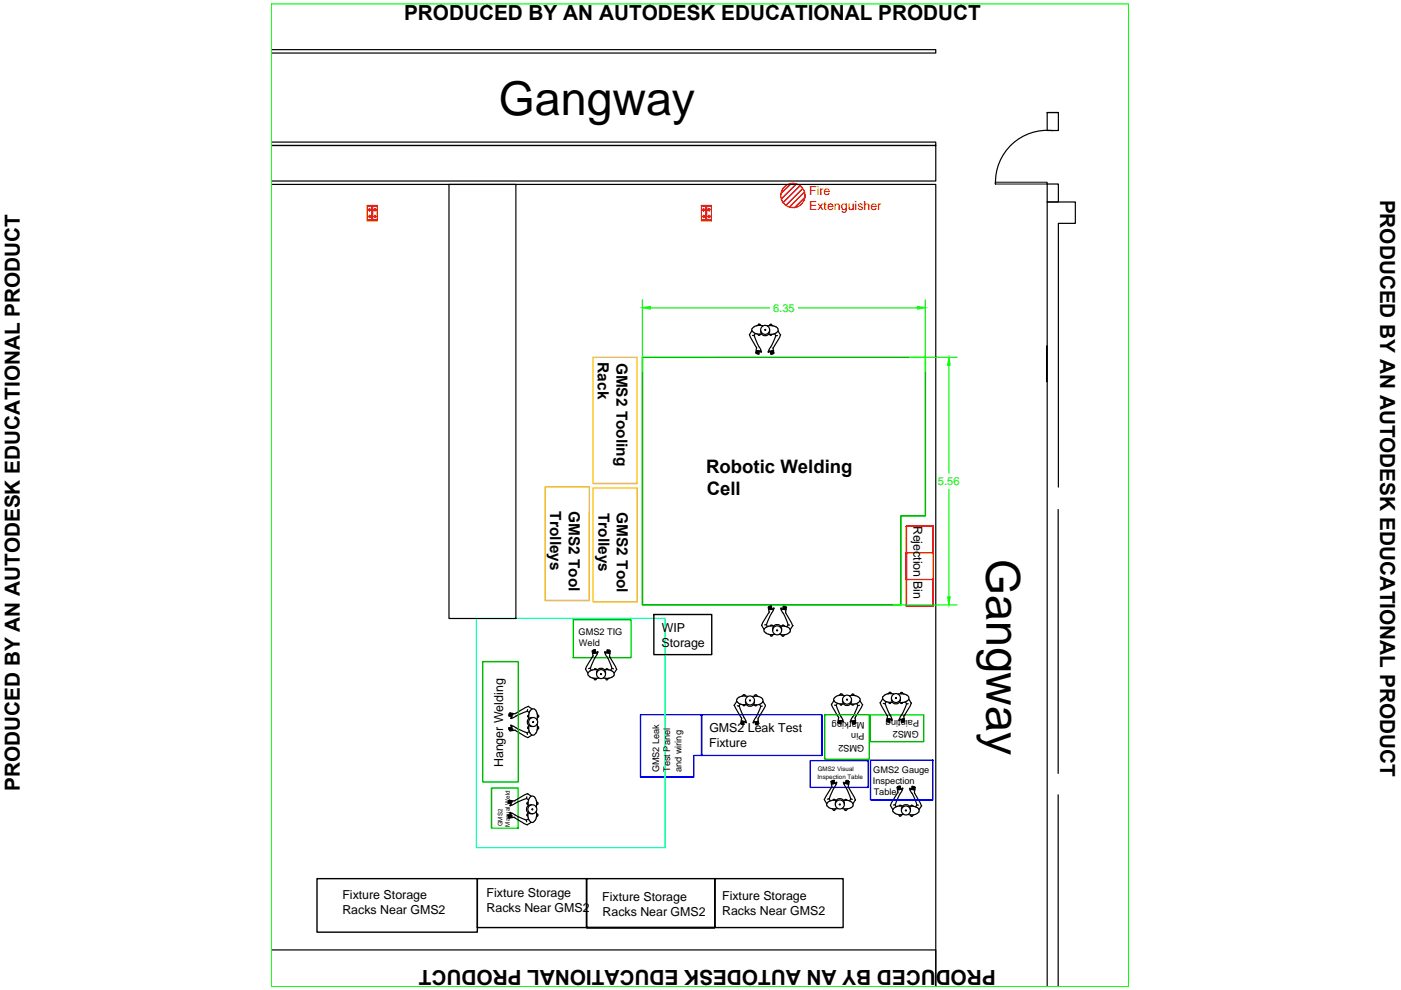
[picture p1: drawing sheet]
<svg xmlns="http://www.w3.org/2000/svg" width="297mm" height="210mm" viewBox="0 0 297 210" stroke-linecap="round" stroke-linejoin="round" font-family="sans-serif">
<!-- layer: Machine Layout -->
<path d="M135.8 151.5h38.5v8.7h-25.6v-8.7v8.7h-1.6v4.5h-11.3zM171.8 161.3h12.3v5.6h-12.3zM184.6 161.1h13.2v8.5h-13.2z" fill="none" stroke="#00f" stroke-width=".3"/>
<path d="M101 131.1h40v48.6h-40z" fill="none" stroke="#0ff" stroke-width=".3"/>
<!-- layer: Construction Layout -->
<path d="M57.5 10.5h140.9v.7h-140.9M57.5 30.1h140.9v.7h-140.9h140.9v7.6h-140.9M221.9 73.3v7.6M222 73.3v7.6" fill="none" stroke="#000" stroke-width=".25"/>
<!-- layer: S- COLUMN -->
<g fill="none" stroke="#f00" stroke-width=".25">
<path d="M77.8 43.5h2.2v3.3h-2.2zM78 43.7l1.8 .1zM78 46.6h1.8v.1h-1.8zM78 45.9h.6M78 44.5h.6M78.3 44.2v.6M78.3 45.6v.6M78.8 43.8v2.8M79 43.8v2.8M79.2 45.9h.5M79.2 44.5h.5M79.5 44.2v.6"/>
<path d="M79.5 45.6v.6M148.7 43.5h2.1v3.3h-2.1zM148.8 43.7l1.9 .1zM148.8 46.6h1.9v.1h-1.9zM148.9 45.9h.6M148.9 44.5h.6M149.2 44.2v.6M149.2 45.6v.6M149.6 43.8v2.8M149.8 43.8v2.8M150 45.9h.6M150 44.5h.6"/>
<path d="M150.3 44.2v.6M150.3 45.6v.6"/>
<circle cx="78.4" cy="45.9" r=".19"/>
<circle cx="78.4" cy="44.5" r=".19"/>
<circle cx="79.5" cy="44.5" r=".19"/>
<circle cx="79.5" cy="45.9" r=".19"/>
<circle cx="149.2" cy="45.9" r=".19"/>
<circle cx="149.2" cy="44.5" r=".19"/>
<circle cx="150.3" cy="45.9" r=".19"/>
<circle cx="150.3" cy="44.5" r=".19"/>
</g>
<!-- layer: Machine Layout -->
<path d="M138.6 130.3h12.3v8.5h-12.3zM67.2 186.3h34v11.3h-34zM101.2 186.3h23.2v10.4h27.1v-10.4h-27.1v10.4h27.1v-10.4h27.3v10.4h-77.6z" fill="none" stroke="#000" stroke-width=".3"/>
<g fill="none" stroke="#000" stroke-width=".25">
<path d="M57.5 39.1h140.9v170.1v-7.8h-140.9M95.2 39.1h14.2v92h-14.2zM159.4 70.1l-.5 .9 1.4 2.6M159.5 69.6v.7M159.5 70.2a1.99 1.99 0 0 0 2 .6M159.9 69.3l-.4 .3M159.9 71.1l1 2.4M160.1 70.7l-.2 .4h-.4M160.4 73.6v.3M160.4 75l.1-.6-.1 .6M160.4 73.9l-.1 1 .2-.6M160.4 74.9l.3 .1 .2-.6-.1 .6h.2"/>
<path d="M160.5 74.4h.1M160.6 74.4v.6l.1-.6M160.6 69h.1M160.7 70.8l.1 .2M160.7 74.4h.1M160.8 71h.3M160.8 68.8h.3M160.8 68.7l-.1 .3M161 73.6l.3 .6M161.1 68.8l.2 .2M161.2 74.5l.1 .2M161.2 74.4l-.2 .1-.1 .5"/>
<path d="M161.2 70.9l-.1 .1M161.3 74.2l.1 .4h-.1M161.3 70.1a.95 .95 0 0 0 .9 1.1 .95 .95 0 0 0 1-1.1M161.7 69.1l-.9-.1-.9 .3M162.7 69.1l.9-.1 1 .3M162.8 69.1h-.1M162.9 74.6l.1 .1 .2-.3 .2 .6h.5M163 74.3l-.2 .3M163.2 70.8l.1 .2M163.3 71.1h.3M163.3 68.8h.3l.2 .3M163.3 68.8l-.2 .3"/>
<path d="M163.4 73.6l-.4 .6M163.4 74.5l.2 .5-.1-.5M163.6 74.4l.1 .6-.1-.6M163.6 74.4h.1M163.7 70.8l-.1 .2M163.8 69.1h.1M163.8 74.4h.1M163.8 74.4l.1 .5M164 73.6l.1 1.2M164.1 74.8l-.2 .1M164.2 70.8l.3 .4M164.5 71.2l-1.1 2.4"/>
<path d="M164.5 69.3a.82 .82 0 0 1 .4 1 .82 .82 0 0 1-.9 .5l-1 .1M164.8 71.1l-.3 .1M165 70.2l.5 .8M165.5 71.1l-1.5 2.6M125.5 138.1l.2 1.1M125.5 138h.2l.1 .5-.1-.6 .1 .6M125.6 139.2l-1.4 2.6M125.7 137.9h.2l.1 .6M125.8 138.5h.1M126 138.5h.1M126.1 137.8l-.2 .1M126.1 137.9v.6"/>
<path d="M126.1 137.9l.1 .6M126.1 138.5h.1M126.2 137.8l.1 .6M126.2 137.8h-.1M126.4 138.4h.2M126.8 138.3l-.1-.1-.2 .2M126.8 138.3l-1.6 3.4M128.2 138.3l.5 1M128.3 138.2l.2 .2h.1M128.3 138.2l-.1 .1M128.7 137.8l.4 .1M128.7 137.9l-.1 .5"/>
<path d="M128.7 139.3l1.1 2.4M128.8 137.9v.6l.1-.6M128.9 138.5h.1M129.1 137.9l-.2 .6 .2-.6M129.1 137.9h.2M129.1 138.5h.1M129.2 138l.2 .1-.1 1.2 1.4 2.6M129.2 138l-.1 .5 .1-.5M129.2 138.1l-.1 .4M161.5 132.6l.5 .9M162 133.3v.7M162.1 133.9l.4 .3"/>
<path d="M162.1 132.5l.4-.1 .2 .5M162.4 134.3l1 .3 .9-.1M162.9 128.8l.2 .9M163 129.9l-1.5 2.6M163.1 128.6v.6v-.6M163.1 128.8v.5M163.1 128.7l-.2 .1M163.1 129.7l-.1 .2M163.1 129.2h.1M163.2 134.5h.1M163.2 128.6l.1 .6-.1-.6M163.2 134.5l.3 .4 .4-.4"/>
<path d="M163.3 129.2h.1M163.4 128.6h-.3M163.4 128.6l.1 .6M163.4 128.5h.2v.6M163.5 129.2h.1M163.7 132.6h-.3l-.1 .2M163.7 129.1h.2M163.7 132.5l.1 .2M163.8 133.5a.95 .95 0 0 1 1-1.1 .95 .95 0 0 1 .9 1.1M163.9 129v.1M164 129.3l-1.5 3.1M164 128.9l.1 .1"/>
<path d="M164 132.7l-1 .1-.9 .5M164.1 129l-.2 .4M164.3 134.5h-.1M165.3 134.5h.1M165.3 134.5h1.3M165.5 129.1l.2 .3M165.5 132.8h.9a1.05 1.05 0 0 1 1.1 1.2l-.9 .5M165.6 129l.2 .2M165.7 129.4l.3 .6M165.7 128.9l-.1 .1M165.7 134.6a.3 .3 0 0 0 .4 .3M165.8 132.6h.4"/>
<path d="M165.9 132.6l-.1 .1M166 128.6h.2M166.1 128.6l-.1 .5-.2 .1M166.1 130l1 2.4M166.2 128.6l-.1 .6 .1-.6M166.2 132.6l.1 .2M166.3 129.2h.1M166.3 128.6h.1l-.1 .6M166.3 134.5l-.2 .3M166.4 134.6h.1M166.4 128.7l-.1 .5M166.4 128.6l.2 .1"/>
<path d="M166.4 129.3h.1M166.6 128.7l-.2 .6 .2-.6M166.6 128.8l-.1 .5M166.6 129.7l1.4 3M166.6 128.8h.2M166.7 128.8l-.1 .9M167.4 132.5h-.3l-.3 .4M168 132.7l-.5 .8M168.1 132.6v.1M107.9 154.3v.2M107.9 151.7l.6 .1zM107.9 154.5l.6-.1z"/>
<path d="M107.9 151.8l.6 .1M108 154.5v.1M108 151.6l-.1 .2M108 154.6v.2M108 151.2v.3l.6 .1-.6-.1M108 151.3l.6 .1-.6-.1M108 151.5v.1M108.1 151.3l.5 .1M108.1 151.2l1 .1M108.2 151.1v.2M108.3 153.9l.2 .1M108.3 153.9v-.2l1.1 .6"/>
<path d="M108.4 154.2l-.5 .1M108.5 151.9v.2M108.5 152.1l-.2 .2 .4-.1M108.5 154v.2M108.5 154.5h.1M108.5 154.5l-.6 .1M108.6 151.6h.1M108.6 154.7l-.6 .1 .6-.1-.5 .1v.2l.9-.2M108.6 154.7h.1M108.6 154.5l-.6 .2M108.6 151.4h.1M109.1 154.8l.2 .1"/>
<path d="M109.3 154.9l2.6 1.5M109.4 151.3h-.3M109.4 154.3l2.4 1.1M111.8 150.8l-1.5 .6-1.6 .8M111.9 150.4l-.1 .4 .4 .3M111.9 154.2v.3M111.9 154.4l.2 .2M112 149.8l-2.7 1.4M112 151.7l-.1 .3M112 152l.1 .1M112 149.8l.8 .5M112.1 154l-.2 .1"/>
<path d="M112.1 153.8v.9l.3 .7M112.2 151.6l-.2 .1M112.2 155.1l-.5 .3 .1 .3M112.4 155.4l.3 .4M112.4 150.7l-.3 .7v.9M112.4 150.7a.78 .78 0 0 1 1-.3 .78 .78 0 0 1 .5 .8l-.1 1.4M112.6 155.8h.7M112.8 155.9l-.9 .5M112.9 152.1a.95 .95 0 0 0-1.1 1 .95 .95 0 0 0 1 .9M113.9 153.6v.7a1.78 1.78 0 0 1-.6 1.5M113.9 154.6h.1M113.9 151.5l.3 .2"/>
<path d="M113.9 154l.3 .2M113.9 151.5h.1M114.2 154.2v.3M114.2 154.5l-.3 .2M114.2 152l-.3 .2M114.2 151.7v.3M124.1 141.9l.6 .8M124.7 142.6v.6M124.8 143.2l.3 .3M124.8 141.8l.3-.1 .3 .4M125.1 143.5l.5 .2M125.9 143.8h.1"/>
<path d="M125.9 143.8l.2 .3M126.1 141.8h.1l.3 .2M126.1 141.8l-.1 .2M126.5 142.7a.95 .95 0 0 1 .9-1 .95 .95 0 0 1 1 1.1M126.5 143.8l-.1 .3h-.4M126.7 142h-1.1l-.8 .6M126.9 143.7l-1.3 .1M128.2 142l1.1 .1M128.4 143.8l.1 .3M128.5 144.1h.3M128.5 141.8l.3 .1M128.5 141.9l-.1 .1"/>
<path d="M128.9 141.9l.1 .1M129 143.8l-.2 .3M129 143.8h.1M129.3 142.1l.9 .5M129.7 141.7l-.3 .4M129.7 141.7l.4 .1M129.8 143.6l-1 .2-.8-.1M130.1 143.2l-.3 .4M130.2 142.6v.7M130.7 142l-.5 .7M130.7 141.9h.1M155.7 149.5l1.5 2.7"/>
<path d="M155.7 149.5v.1M156.2 148.7l-.5 .8M156.3 148.2l-.1 .3v.3M156.3 148.8l.3 .3 .5 .2M156.7 149.7l1.5 3.4M157 149.3l-.3 .4-.4-.1M157.1 149.3l1.1 .1M157.2 147.6h1.3M157.2 147.6l-.9 .6M157.2 153.5l.1-.6-.1 .6M157.2 152.2v.2M157.2 152.4l-.1 1 .2-.5"/>
<path d="M157.2 153.5h.2M157.3 152.9h.1M157.3 153.5l.2-.6-.1 .6M157.4 147.6h.1M157.4 153.5l.2 .1M157.5 152.9h.1M157.5 149.4l.1 .2M157.6 147.3h.3M157.6 149.6h.3M157.6 147.3l-.2 .3M157.6 153v.6zM157.8 153.1l-.1 .5h-.1"/>
<path d="M157.9 147.3l.2 .3M158 153h-.2M158 153l.1 .2M158 149.4l-.1 .1M158.1 148.7a.95 .95 0 0 0 .9 1.1 .95 .95 0 0 0 1-1.1M158.3 153.1l-.2 .1M158.5 147.7h.1M159.8 152.9l-.1 .2M159.9 153.1l-.1 .2-.1-.1M159.9 147.6l.3-.3 .4 .3M159.9 153l.2 .1M160 149.4l.3 .2"/>
<path d="M160.1 153.1l.1 .5h.2M160.2 152.1l-.4 .7M160.3 153v.6zM160.4 153h.1M160.5 149.4l-.2 .2M160.6 147.6h.1M160.6 152.9h.1M160.6 152.9l.1 .5M160.7 153.5l-.1-.6 .1 .6M160.7 153.5l-.2 .1-.1-.6 .1 .6h-.1M160.7 152.5l.2 .9M160.8 152.2l-.1 .3"/>
<path d="M160.8 149.4h-1.1M160.8 147.7h-1.3M160.9 147.7l.8 .5M160.9 153.4h-.2M161 149.3l.3 .5M161.3 149.8l-1.1 2.4M161.4 149.2l-.5 .2M161.6 149.7l-.3 .1M161.7 148.2v.7M161.7 148.8l-.4 .4M161.7 148.7l.6 .9M162.3 149.6l-1.5 2.7"/>
<path d="M176.3 149.4l1.4 2.6M176.8 148.5l-.5 .9M176.9 148.6l.3 .4M176.9 149.5h.4M177.2 147.7l-.1 .1a.61 .61 0 0 0-.2 .9M177.2 149l.7 .2h.9M177.3 149.6l1 2.4M177.5 149.1l-.2 .4M177.8 152v.3M177.8 153.4l.1-.6-.1 .6M177.8 152.3l-.2 .9h.2M177.8 153.3l.3 .1"/>
<path d="M177.9 152.8h.1M177.9 152.8l-.1 .4M178 152.8v.6l.1-.6M178 152.8h.1M178 147.4h.1M178.1 149.2l.1 .2M178.2 147.2h.3M178.2 147.1l-.2 .3M178.2 152.8l-.1 .6M178.3 152.8l-.2 .6M178.3 152l.5 1h-.1M178.4 152.9l-.1 .5h-.2"/>
<path d="M178.5 147.2l.2 .2M178.6 152.9l.1 .2M178.6 149.3l-.3 .2-.1-.1M178.6 152.8l-.2 .1M178.6 148.5a.95 .95 0 0 0 1 1.1 .95 .95 0 0 0 .9-1.1M179 147.5l-1.1-.1-.7 .3M179.1 147.5h.1M180.1 147.5l.9-.1 .9 .3M180.3 153l.1 .1M180.4 152.7l-.2 .3M180.5 152.9l-.1 .2M180.5 152.9h.2"/>
<path d="M180.5 149.2l.1 .2M180.6 149.5h.4M180.7 147.2h.3M180.7 152.9v.6M180.7 147.2l-.2 .3M180.8 152l-.4 .6M180.9 153.4l-.1-.5 .2 .5M181 153.4h-.2M181 147.2l.2 .3M181 152.8h.1M181 152.8l.1 .6M181 152.8l.1 .6h-.1"/>
<path d="M181.1 149.2l-.1 .2M181.1 147.5h.1M181.2 152.8l.1 .5 .2-.1M181.2 152.8h.1M181.3 153.4l-.1-.6 .1 .6M181.3 152.3l.1 .9M181.3 153.4h-.2M181.6 149.2l.3 .4 .3-.1M181.9 149.6l-1.1 2.4M181.9 147.8l.4 .3M182.3 148.1l.1 .3a1.76 1.76 0 0 1-2 .9M182.3 148.6l.6 .8"/>
<path d="M182.9 149.5l-1.6 2.8M182.9 149.4h.1M187.1 148.2l-.5 .8 1.5 2.7M187.2 147.7v.6M187.2 148.3l.4 .3M187.6 148.6l.7 .3h.9M187.6 147.4l-.4 .3M187.7 149.2l1 2.4M187.9 148.8l-.3 .4-.3-.1M188.1 151.7l-.1 1.2h.2M188.1 153l.1-.6-.1 .6M188.1 153h.4"/>
<path d="M188.2 152.4l-.1 .5M188.2 152.4h.1M188.3 153l.1-.6-.1 .6M188.4 147.1h.1M188.4 152.4h.1M188.4 148.9l.2 .2M188.5 153.1l.1-.6-.1 .6h.2M188.5 149.1h.3M188.5 146.8h.2l.3 .3M188.6 146.8l-.2 .3M188.7 151.6l.4 .7M188.8 152.6l-.2 .5"/>
<path d="M188.9 152.5l.1 .2M189 152.5h-.2M189 148.9l-.2 .1M189 152.3l.2 .4h-.2M189 148.2a.95 .95 0 0 0 .9 1.1 .95 .95 0 0 0 1-1.1M189.4 147.1h-.9l-.9 .2M190.5 147.2h1.3M190.5 147.2h-.1M190.6 152.7h.1M190.7 152.7l.3-.2 .1 .6M190.7 152.3l-.1 .3M190.9 148.9l.1 .2"/>
<path d="M191 146.8h.3M191 146.8l-.1 .3M191.2 152.5h.1M191.2 152.5l.1 .6M191.3 146.9l.2 .2M191.4 152.5h.1M191.4 148.9l-.1 .2h-.3M191.5 153.1h-.4M191.5 153.1l-.1-.6 .1 .6M191.5 147.1h.1M191.5 152.4h.1M191.5 152.4l.1 .5"/>
<path d="M191.7 153l-.2 .1M191.7 151.7l.1 1.2M191.8 147.2l.5 .2M191.8 152.9h-.2M192 148.8l.2 .5M192.2 149.2l-.6 1.5-.9 1.6M192.3 148.7l-.7 .2h-.9M192.3 147.4l.1 .1a.69 .69 0 0 1 .2 .9M192.6 149.2l-.4 .1M192.6 148.3l-.3 .3M192.7 148.2l.5 .9-1.5 2.7M193.2 149v.1"/>
<path d="M107.7 172.8l.1 .2M107.8 170.2l.6 .1-.7-.1 .6 .2M107.8 173v.1M107.8 173.1v.2M107.8 169.7v.3l.6 .1-.6-.1M107.9 169.8l.5 .1-.5-.1M107.9 170l-.1 .1M108 169.7l1.2 .1M108 169.8l.4 .1M108 169.6v.2M108.1 172.4l.3 .1-.1 .2M108.2 172.4v-.2l3.4 1.7"/>
<path d="M108.3 172.7l-.6 .1M108.3 170.4v.2M108.4 173h.1M108.4 172.9h.1M108.4 172.9l-.6 .1M108.4 172.8l-.6 .2M108.4 170.1h.1M108.4 173.2l-.6 .1 .6-.1-.5 .1 .1 .2 .9-.2M108.4 173.2h.1M108.4 173l-.6 .1M108.4 169.9h.1M108.9 173.3h.3"/>
<path d="M109.1 173.4l2.6 1.5 .9-.5M111.7 169.3l-3.6 1.5 .2-.2M111.7 168.9l-.1 .4 .4 .3M111.7 172.7v.3M111.8 172.9l.1 .2M111.8 168.3l-2.6 1.4M111.8 170.2l-.1 .3M111.8 170.5l.2 .1M111.8 168.3l.8 .5M111.9 172.5l-.1 .1M112 172.3l-.1 .9 .3 .7M112 170.1l-.2 .1"/>
<path d="M112 173.6l-.4 .3 .1 .3M112.2 173.9l.3 .4M112.3 169.2l-.3 .7v.9M112.5 174.3h.6M112.6 168.9a1.03 1.03 0 0 1 1.1 1v1.1M112.6 168.9l-.4 .3M112.7 170.6a.95 .95 0 0 0-1.1 1 .95 .95 0 0 0 1.1 .9M113.5 173.9l-.4 .4M113.7 171v.1M113.7 172.1l.1 .9-.3 .9M113.7 173.1h.1M113.7 170l.3 .2v.3"/>
<path d="M113.8 172.5l.2 .2M113.8 170h.1M114 172.7v.3M114 173l-.3 .2M114 170.5l-.3 .2M174.8 169.6l.5 .8M174.8 169.5h.1M175.4 170.9l.3 .3M175.4 169.4h.4l.3 .4M175.7 171.2l1 .3h.8M176.2 165.7l.1 1M176.3 166.9l-1.5 2.6"/>
<path d="M176.3 165.7l.1 .5-.1-.6 .1 .6M176.3 165.6l.4-.1 .1 .6M176.4 165.7h-.2M176.4 166.7l-.1 .2M176.4 166.2h.1M176.5 171.5h.1M176.5 171.5l.2 .3M176.6 166.1h.1M176.6 166.1l-.1-.5 .1 .5M176.7 169.5l.2-.1 .2 .3M176.7 171.8h.3M176.7 169.5l-.1 .2"/>
<path d="M176.7 165.6l.1 .5M176.9 165.5v.6M176.9 167l-1.1 2.4M176.9 165.5h-.2M177 166.1h.2M177.1 170.4a.95 .95 0 0 1 1-1.1 .95 .95 0 0 1 .9 1.1M177.2 171.5l-.2 .2M177.2 165.9v.2M177.3 166.3l-.4 .6M177.3 165.9h.1l-.2 .4M177.3 169.7h-.8a1.13 1.13 0 0 0-1.2 1.2M177.6 171.4h-.1"/>
<path d="M178.6 171.4l1.3 .1M178.8 166l1 1.9 .6 1.5M178.8 169.7h1.1M179 165.9h-.1M179 165.9l.1 .2M179 171.5l.2 .3M179.1 171.8h.3M179.2 169.5l-.1 .2M179.2 169.5h.3M179.3 166.1h-.2M179.5 169.5l.1 .2M179.5 165.6l-.1 .5z"/>
<path d="M179.6 166.2l.1-.6-.1 .6M179.6 166.2h.1M179.6 171.5l-.2 .3M179.6 171.5h.1M179.8 166.2h.1M179.9 165.6l-.2 .6 .2-.6M179.9 165.8l-.1 .4M179.9 165.7l.2 .1M179.9 165.6l-.5-.1-.2 .6M179.9 169.8l.5 .2M180 165.8l-.1 1.1 1.4 2.7M180.4 169.4l-.3 .4"/>
<path d="M180.4 169.4l.3 .1M180.4 170l.4 .3M180.8 170.3l.1 .3-.1 .4M180.8 170.9l-.8 .5M181.3 169.6l-.5 .8M181.4 169.6h.1M188.8 170.8h.1M189.3 171.5v.7M189.4 172.1l.4 .3M189.4 170.7l.4-.1 .2 .5M189.7 172.5l.5 .2M189.8 171.2l-.4 .3"/>
<path d="M190.2 172.7h1.4M190.3 171l-.5 .2M190.3 168.1l-1.5 2.7 .5 .8M190.4 166.8v.6v-.6M190.4 166.9v.6M190.4 166.9h-.2l.2 1M190.4 167.9l-.1 .2M190.4 167.4h.1M190.5 172.7h.1M190.5 172.7l.3 .4 .4-.4M190.6 166.8h-.2M190.6 167.4h.1"/>
<path d="M190.6 167.4l-.1-.6 .2 .6M190.7 166.8l.1 .6M190.7 166.8h-.1M190.9 166.7l.1 .6 .2-.1M190.9 166.7h-.2M191 170.8h-.3l-.1 .1M191 170.7l.1 .2M191.1 171.6a.95 .95 0 0 1 1-1 .95 .95 0 0 1 .9 1.1M191.3 167.6l-.9 1.5-.6 1.5M191.3 167.1h.1l-.2 .4M191.3 170.9l-1 .1M191.6 172.7h.1"/>
<path d="M192.6 172.7h1.3M192.8 167.2l.2 .4M192.8 171h1.1M192.9 167.2l.2 .2M193 167.5l.8 1.6 .6 1.5M193 167.2h-.1M193 172.8l.2 .2M193.2 173h.2M193.2 170.8h.3M193.2 170.8l-.1 .1M193.5 166.8l-.1 .6 .1-.6M193.5 170.8l.1 .2"/>
<path d="M193.5 166.8l-.2-.1-.1 .7h-.1M193.6 167.4h.1M193.6 166.8h.1l-.1 .6M193.6 172.7l-.1 .3M193.7 172.7h.1M193.7 166.9l-.1 .6M193.7 166.8l.2 .1M193.8 167.5h.1M193.9 166.9l-.2 .6 .2-.6M193.9 168.2l1.5 2.6M194 171l.5 .2M194 167l-.1 1.2"/>
<path d="M194.1 167h-.2l-.1 .5M194.4 172.5l-.5 .2M194.4 171.2l.4 .3M194.7 170.7h-.3l-.3 .4M194.8 172.2l-.4 .3M194.8 171.6v.6M195.4 170.9l-.6 .8"/>
<circle cx="162.2" cy="69.9" r=".95"/>
<circle cx="162.2" cy="69.9" r=".11"/>
<circle cx="164.8" cy="133.7" r=".11"/>
<circle cx="164.8" cy="133.7" r=".95"/>
<circle cx="113" cy="153.1" r=".11"/>
<circle cx="113" cy="153.1" r=".95"/>
<circle cx="127.4" cy="142.9" r=".11"/>
<circle cx="127.4" cy="142.9" r=".95"/>
<circle cx="159" cy="148.5" r=".95"/>
<circle cx="159" cy="148.5" r=".11"/>
<circle cx="179.6" cy="148.3" r=".95"/>
<circle cx="179.6" cy="148.3" r=".11"/>
<circle cx="190" cy="148" r=".95"/>
<circle cx="190" cy="148" r=".11"/>
<circle cx="112.9" cy="171.6" r=".11"/>
<circle cx="112.9" cy="171.6" r=".95"/>
<circle cx="178.1" cy="170.6" r=".11"/>
<circle cx="178.1" cy="170.6" r=".95"/>
<circle cx="192.1" cy="171.8" r=".11"/>
<circle cx="192.1" cy="171.8" r=".95"/>
</g>
<path d="M125.7 75.8h9.4l-.1 26.7h-9.3zM115.6 103.2h9.4l-.1 24.1h-9.3zM125.8 103.5h9.3v24.1h-9.3z" fill="none" stroke="#ffbf00" stroke-width=".3"/>
<!-- layer: 0 -->
<path d="M222 23.9h2.4v3.8h-2.4zM222 39h2.4v3.8h-2.4zM222 23.9h2.4M224.4 108v56M224.4 103.3v-55.9h3.6v-4.6h-6v166.4M224.4 168.5v40.7" fill="none" stroke="#000" stroke-width=".25"/>
<!-- layer: Office Ground Floor -->
<path d="M211 38.6h11v.4h-11z" fill="none" stroke="#000" stroke-width=".21"/>
<path d="M223.2 27.7a11 11 0 0 0-12.1 11.3" fill="none" stroke="#000" stroke-width=".25"/>
<!-- layer: Machine Layout -->
<g fill="none" stroke="#f00" stroke-width=".3">
<path d="M167.8 38.9l-2.2 2.2M168.8 39l-3.2 3.2M169.6 39.4l-3.6 3.6M170.2 40l-3.6 3.5M170.5 40.8l-3.1 3.1M170.6 41.9l-2.1 2.1M192.2 111.5h5.7v5.7h-5.7v5.7h5.7v5.7h-5.7v-17.1h5.7v17.1h-5.7z"/>
<circle cx="168.1" cy="41.5" r="2.56"/>
</g>
<path d="M136.2 75.8h60v33.6h-5.2v18.9h-54.8zM121.5 131.4h12.3v8h-12.3zM102.3 140.3h7.6v25.5h-7.6zM174.9 151.5h9.4v9.5h-9.4zM184.5 151.6h11.4v5.7h-11.4zM104.2 167.1h5.6v8.5h-5.6z" fill="none" stroke="#00b800" stroke-width=".3"/>
<path d="M57.5 .8h181.8v208.4h-181.8zM136.2 63.6v15.3M137.9 65.3h25.2M151.3 75.8h-15.1v52.5h54.8v-18.9h5.2v-33.6M169.3 65.3h25.2M192.8 75.8h10.1M196.2 63.6v15.3M201.2 77.5v22.8M201.2 103.7v22.9M189.4 128.3h13.5" fill="none" stroke="#0f0" stroke-width=".25"/>
<g fill="#0f0" stroke="#0f0" stroke-width=".21">
<path d="M136.2 65.3l1.7-.3v.5z"/>
<path d="M194.5 65l1.7 .3-1.7 .2z"/>
<path d="M201.2 75.8l.3 1.7h-.6z"/>
<path d="M200.9 126.6h.6l-.3 1.7z"/>
</g>
<g font-size="9.9">
<text x="105.7" y="24.4">Gangway</text>
<text x="209.2" y="118.4" transform="rotate(90 209.2 118.4)">Gangway</text>
</g>
<g font-size="4.4">
<text x="85.7" y="4.3">PRODUCED BY AN AUTODESK EDUCATIONAL PRODUCT</text>
<text x="292.6" y="42.3" transform="rotate(90 292.6 42.3)">PRODUCED BY AN AUTODESK EDUCATIONAL PRODUCT</text>
<text x="4.2" y="167.7" transform="rotate(-90 4.2 167.7)">PRODUCED BY AN AUTODESK EDUCATIONAL PRODUCT</text>
<text x="211.1" y="205.7" transform="rotate(-180 211.1 205.7)">PRODUCED BY AN AUTODESK EDUCATIONAL PRODUCT</text>
</g>
<g font-size="3.9">
<text x="149.7" y="100.2">Robotic Welding</text>
<text x="149.8" y="105">Cell</text>
</g>
<g font-size="3.3">
<text x="126.8" y="76.8" transform="rotate(90 126.8 76.8)">Rack</text>
<text x="130.7" y="76.9" transform="rotate(90 130.7 76.9)">GMS2 Tooling</text>
<text x="116.7" y="108.4" transform="rotate(90 116.7 108.4)">Trolleys</text>
<text x="120.6" y="108.4" transform="rotate(90 120.6 108.4)">GMS2 Tool</text>
<text x="126.9" y="108.7" transform="rotate(90 126.9 108.7)">Trolleys</text>
<text x="130.8" y="108.7" transform="rotate(90 130.8 108.7)">GMS2 Tool</text>
</g>
<g font-size="2.6" fill="#f00">
<text x="171.6" y="41.3">Fire</text>
<text x="171.6" y="44.4">Extenguisher</text>
</g>
<g font-size="2.6">
<text x="193.7" y="111.4" transform="rotate(90 193.7 111.4)">Rejection Bin</text>
<text x="140.2" y="137.1">Storage</text>
<text x="140.3" y="134">WIP</text>
<text x="150.4" y="155.3">GMS2 Leak Test</text>
<text x="150.4" y="158.4">Fixture</text>
<text x="106.7" y="162.7" transform="rotate(-90 106.7 162.7)">Hanger Welding</text>
<text x="72.6" y="190.7">Fixture Storage</text>
<text x="103.2" y="190.1">Fixture Storage</text>
<text x="127.7" y="191.1">Fixture Storage</text>
<text x="153.1" y="190.7">Fixture Storage</text>
<text x="72.6" y="193.8">Racks Near GMS2</text>
<text x="103.2" y="193.3">Racks Near GMS2</text>
<text x="127.7" y="194.3">Racks Near GMS2</text>
<text x="153.1" y="193.9">Racks Near GMS2</text>
</g>
<g font-size="2.4" fill="#0f0">
<text x="163.9" y="66.1">6.35</text>
<text x="198.9" y="102.9">5.56</text>
</g>
<g font-size="1.9">
<text x="122.7" y="134.6">GMS2 TIG</text>
<text x="122.8" y="137">Weld</text>
<text x="183.3" y="155.5" transform="rotate(-180 183.3 155.5)">Pin</text>
<text x="183.3" y="153.1" transform="rotate(-180 183.3 153.1)">Marking</text>
<text x="194.8" y="155" transform="rotate(-180 194.8 155)">GMS2</text>
<text x="194.8" y="152.6" transform="rotate(-180 194.8 152.6)">Painting</text>
<text x="183.2" y="157.9" transform="rotate(-180 183.2 157.9)">GMS2</text>
<text x="139.7" y="163.8" transform="rotate(-90 139.7 163.8)">GMS2 Leak</text>
<text x="142.1" y="163.7" transform="rotate(-90 142.1 163.7)">Test Panel</text>
<text x="144.5" y="163.7" transform="rotate(-90 144.5 163.7)">and wiring</text>
<text x="185.1" y="166.2">Inspection</text>
<text x="185.2" y="163.8">GMS2 Gauge</text>
<text x="185.2" y="168.6">Table</text>
</g>
<g font-size="1.3">
<text x="173.3" y="165.1">Inspection Table</text>
<text x="173.4" y="163.5">GMS2 Visual</text>
<text x="106.5" y="175.2" transform="rotate(-90 106.5 175.2)">GMS2</text>
<text x="108.1" y="175.2" transform="rotate(-90 108.1 175.2)">Manual Weld</text>
</g>
</svg>
